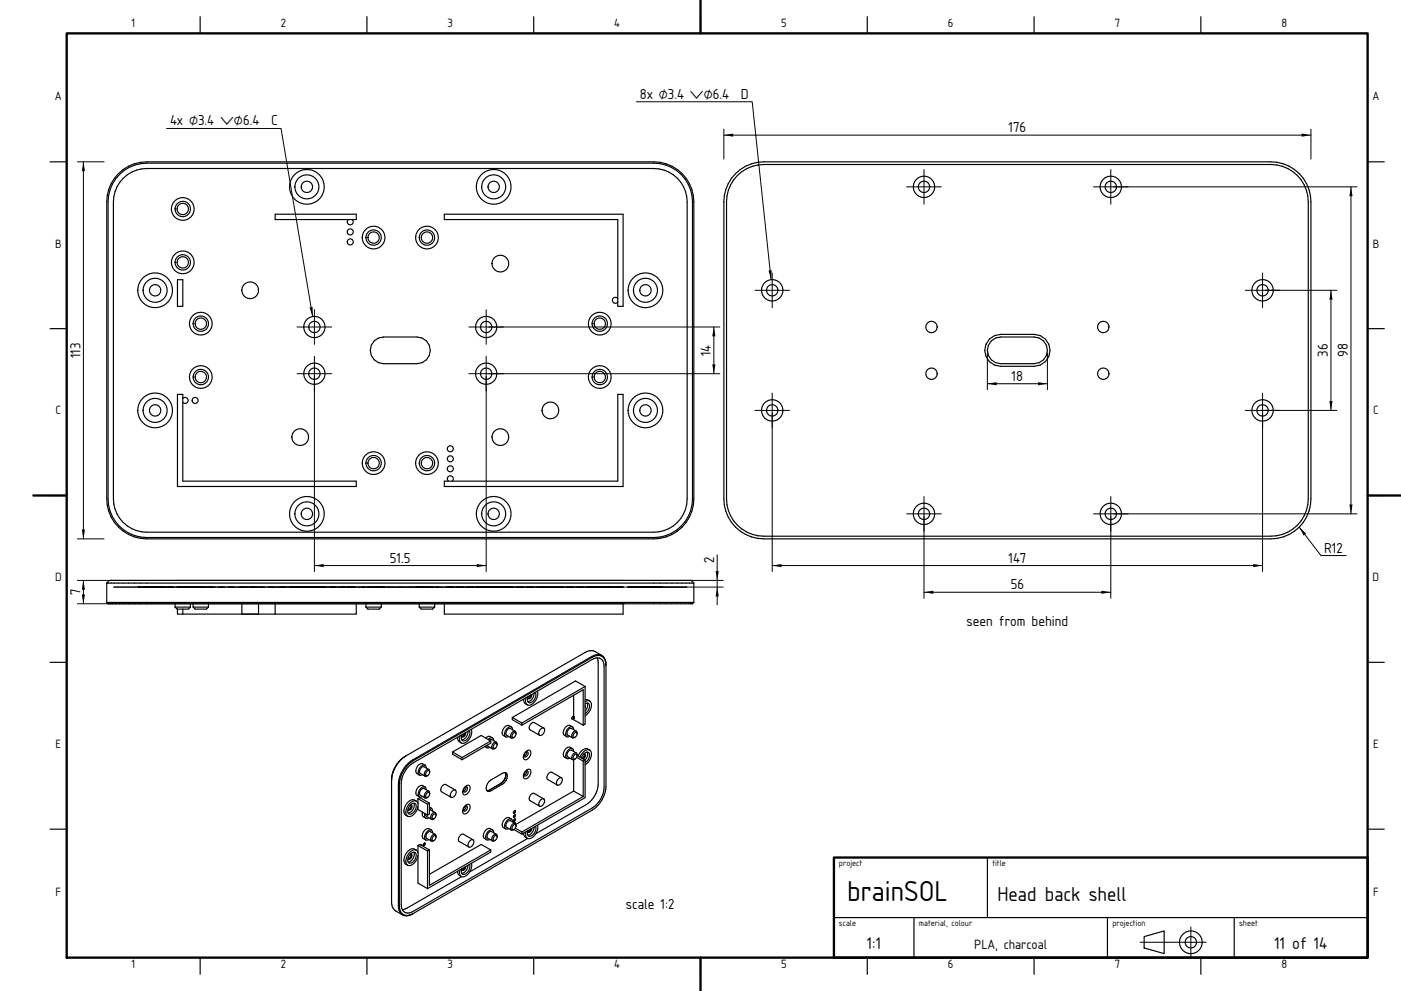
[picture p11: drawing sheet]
<svg xmlns="http://www.w3.org/2000/svg" width="420mm" height="297mm" viewBox="0 0 420 297" stroke-linecap="round" stroke-linejoin="round" font-family="sans-serif">
<g fill="#000">
<path d="M25 48.5l.5 2.8h-1zM217 40.5l2.8-.5v1zM390.2 40l2.8 .5-2.8 .5zM405 56l.5 2.8h-1zM92.8 92.2l.9-.2v2.8zM214 98l.5 2.8h-1zM230.4 81.1l.9-.1-.1 2.8zM399 87l.5 2.8h-1zM213.5 109.2h1l-.5 2.8zM296 115l2.8-.5v1zM311.2 114.5l2.8 .5-2.8 .5zM398.5 120.2h1l-.5 2.8z"/>
<path d="M389.5 158l2.1 1.9-.8 .6zM404.5 151.2h1l-.5 2.8zM24.5 158.7h1l-.5 2.8zM25 173.9l.5 2.8h-1zM94.2 169.5l2.8-.5v1zM142.9 169l2.8 .5-2.8 .5zM215 176l.5 2.8h-1zM214.5 171.2h1l-.5 2.7zM231.5 169.5l2.8-.5v1zM277 177.5l2.8-.5v1zM330.2 177l2.8 .5-2.8 .5zM375.7 169l2.8 .5-2.8 .5z"/>
<path d="M24.5 178.2h1l-.5 2.8z"/>
</g>
<g fill="none" stroke="#000" stroke-width=".35">
<path d="M60 5v5M110 5v5M160 5v5M210 5v5M260 5v5M310 5v5M360 5v5M15 48.5h5M35.5 52a12 12 0 0 1 8.5-3.5h152a12 12 0 0 1 12 12v89a12 12 0 0 1-12 12h-152a12 12 0 0 1-12-12v-89a12 12 0 0 1 3.5-8.5zM35.8 52.3a11.6 11.6 0 0 1 8.2-3.4h152a11.6 11.6 0 0 1 11.6 11.6v89a11.6 11.6 0 0 1-11.6 11.6h-152a11.6 11.6 0 0 1-11.6-11.6v-89a11.6 11.6 0 0 1 3.4-8.2zM36.9 53.4a10 10 0 0 1 7.1-2.9h152a10 10 0 0 1 10 10v89a10 10 0 0 1-10 10h-152a10 10 0 0 1-10-10v-89a10 10 0 0 1 2.9-7.1zM220.5 52a12 12 0 0 1 8.5-3.5h152a12 12 0 0 1 12 12v89a12 12 0 0 1-12 12h-152a12 12 0 0 1-12-12v-89a12 12 0 0 1 3.5-8.5z"/>
<path d="M221.1 52.6a11.2 11.2 0 0 1 7.9-3.3h152a11.2 11.2 0 0 1 11.2 11.2v89a11.2 11.2 0 0 1-11.2 11.2h-152a11.2 11.2 0 0 1-11.2-11.2v-89a11.2 11.2 0 0 1 3.3-7.9zM410 48.5h5M82.5 64.2h24.3v1.6h-24.3zM104.4 65.8a.9 .9 0 0 0-.1 1.3 .9 .9 0 0 0 1.4 0 .9 .9 0 0 0-.1-1.3M133.2 64.2h53.6v27.6h-1.6v-26h-52zM15 98.5h5M53.2 83.8h1.6v8h-1.6zM185.2 89.4a.9 .9 0 0 0-1.3-.1 .9 .9 0 0 0 0 1.4 .9 .9 0 0 0 1.3-.1M410 98.5h5M53.2 118.2h1.6v26h52v1.6h-53.6zM54.8 119.4a.9 .9 0 0 1 1.3-.1 .9 .9 0 0 1 0 1.4 .9 .9 0 0 1-1.3-.1M112.2 102.2l1.3-.9 1.5-.3h10a4 4 0 0 1 4 4 4 4 0 0 1-4 4h-10a4 4 0 0 1-3.7-2.5 4 4 0 0 1 .9-4.3z"/>
<path d="M296.6 101.6l1.6-1 1.8-.4h10a4.8 4.8 0 0 1 4.8 4.8 4.8 4.8 0 0 1-4.8 4.8h-10a4.8 4.8 0 0 1-4.4-3 4.8 4.8 0 0 1 1-5.2zM297.2 102.2l1.3-.9 1.5-.3h10a4 4 0 0 1 4 4 4 4 0 0 1-4 4h-10a4 4 0 0 1-3.7-2.5 4 4 0 0 1 .9-4.3zM15 148.5h5M133.2 144.2h52v-26h1.6v27.6h-53.6zM134.4 144.2a.9 .9 0 0 1-.1-1.3 .9 .9 0 0 1 1.4 0 .9 .9 0 0 1-.1 1.3M410 148.5h5M32 174.8v5.8M32 174.8l.8-.9h174.4l.8 .9M32 174.8h176M208 174.8v5.8M15 198.5h5M32 180.6h176"/>
<path d="M32 180.6l.4 .4h175.2l.4-.4M52.5 182h4.6M52.5 182l.6 .6h3.4l.6-.6M52.5 181v1M54.8 182.6v1.5M57.1 181v1M57.9 182h4.6M57.9 182l.6 .6h3.4l.6-.6M57.9 181v1M62.5 181v1M72.5 181v3.1h5v-3.1M82.5 181v3.1"/>
<path d="M106.8 181v3.1h-53.6v-1.5M109.7 182h4.6M109.7 182l.6 .6h3.4l.6-.6M109.7 181v1M114.3 181v1M125.7 182h4.6M125.7 182l.6 .6h3.4l.6-.6M125.7 181v1M130.3 181v1M133.2 181v3.1h53.6v-3.1M179 197.2l.3 1.5v36.3a7.8 7.8 0 0 1-3.5 6.1l-15.2 8.8M180.4 196.4a2.9 2.9 0 0 0-3 .3l-53.7 31.1a9.4 9.4 0 0 0-4.3 7.3v36.3a3.1 3.1 0 0 0 1.3 2.8"/>
<path d="M180.4 196.4a4.3 4.3 0 0 0-3.7-1.4l-1.3 .6-53.8 31M180.4 196.4a2.63 2.63 0 0 1 1.2 2.2M181.5 198a2.41 2.41 0 0 0-3.9-1l-53.8 31a9.1 9.1 0 0 0-4.1 7.1v36.3a2.41 2.41 0 0 0 2.9 2.9M181.6 198.5l.1 .8M181.7 199.2v36.5a9.1 9.1 0 0 1-4.1 7.1l-53.8 31M410 198.5h5M139.3 219.7l-.7 1.1M139.4 219.6l-.2 .8-.7 .4M139.6 219.6a.88 .88 0 0 1-.2 .9 .88 .88 0 0 1-.9 .2l-.1-.2M140.3 219.2a2.5 2.5 0 0 1-1.8 2.5M140.6 219a2.15 2.15 0 0 1-1.9 3l-.4-.7 .3-1.1M141.3 218.6a3.4 3.4 0 0 1-2.8 4.2l-.2-.1"/>
<path d="M153.3 217.9l-.7-.4a1.95 1.95 0 0 0-1.7 2.9l.7 .4M153.3 217.9a1.95 1.95 0 0 0-1.7 2.9M153.3 217.9l.4 .8M153.6 215v.7l2.9 1.6M153.6 215l2.9 1.7M154.4 219.2l-1.4-.8a1.33 1.33 0 0 0-1.1 1.9l1.4 .9M154.4 219.2a1.33 1.33 0 0 0-1.1 2M154.4 219.2l.3 .7M154.7 219.9a.52 .52 0 0 0-.6-.4 .52 .52 0 0 0-.4 .5l-.2 .3a.43 .43 0 0 0 0 .6 .43 .43 0 0 0 .6 .1M154.7 219.9l-.6 1.1M156.5 216.7v.6M156.5 217.3l18.3-10.6v10.6"/>
<path d="M157 209.5l.2 1.1 .9 .6M157.7 209.1l-.1 1.3 .5 .8M159.1 208.3l-.7 1M159.2 208.2l-.2 .7-.7 .4M159.4 208.1a.88 .88 0 0 1-.2 .9 .88 .88 0 0 1-.9 .3l-.1-.2M160.1 207.7a2.5 2.5 0 0 1-1.9 2.6M160.4 207.5a2.15 2.15 0 0 1-1.9 3l-.4-.6 .3-1.2M161.1 207.2a3.4 3.4 0 0 1-2.8 4.1l-.2-.1M163 218.2l-2.8-1.6a1.44 1.44 0 0 0-1.3 2.1l2.9 1.7M163 218.2a1.44 1.44 0 0 0-1.2 2.2M163 218.2a1.44 1.44 0 0 1-1.2 2.2M171.6 217.8l-.7-.4a1.95 1.95 0 0 0-1.7 3l.7 .4"/>
<path d="M171.6 217.8a1.95 1.95 0 0 0-1.7 3M171.6 217.8l.4 .9M171.9 214.7l-.1 .4-.4 .3M172 214.7a.39 .39 0 0 0-.6 .2 .39 .39 0 0 0 .3 .5l.3-.2M172 208.4v6.3M172 215.2v.5l2.8 1.6M172 214.7l.2 .6-.2-.1M172.8 219.1l-1.5-.8a1.33 1.33 0 0 0-1.1 2l1.4 .8M172.8 219.1a1.33 1.33 0 0 0-1.2 2M172.8 219.1l.2 .8M173 219.9a.52 .52 0 0 0-.6-.4 .52 .52 0 0 0-.4 .5l-.2 .3a.43 .43 0 0 0 0 .6 .43 .43 0 0 0 .6 0M173 219.9l-.6 1"/>
<path d="M175.4 211.3v.8M175.4 209.7h.6l.8 .4M175.4 210.9a.86 .86 0 0 1 1.1 0 .86 .86 0 0 1 .2 1.1l-.6 1.2-.7 .7M175.4 205.7l-2.9-1.6-18.9 10.9M175.4 205.7l-18.9 11M175.4 205.7v11.3l-.6 .3M176 210.7a2.32 2.32 0 0 1-.6 2.4M176.8 210.1a2.06 2.06 0 0 1 .1 2.8l-.7 1-.8 .6M176.8 210.1l-.7-.1-.7 .3M117.4 233.6v36.7a3.1 3.1 0 0 0 1.2 2.7l2.1 1.2M121 227a9.7 9.7 0 0 0-3.6 6.1M121.6 226.6a8.7 8.7 0 0 0-4.2 7.3"/>
<path d="M121.6 226.6l-.3 .1M122.7 229.5l1.1-.8 53.8-31.1a2.15 2.15 0 0 1 2.5-.2 2.15 2.15 0 0 1 1 2.3v36.3a7.8 7.8 0 0 1-3.5 6.1l-53.8 31.1a2.15 2.15 0 0 1-2.5 .2 2.15 2.15 0 0 1-1-2.3v-36.3a7.9 7.9 0 0 1 2.4-5.3zM125.3 239.4l.6-.4 2.8 1.7M125.3 239.4v1.5M125.3 239.4l2.9 1.6M126.6 232.2l-.9 .1M126.6 238.7l-.9 .1M127.4 229.3l-.7-.4a1.95 1.95 0 0 0-1.7 3l.7 .4M127.4 235.9l-.7-.4a1.95 1.95 0 0 0-1.7 2.9l.7 .4M127.4 229.3a1.95 1.95 0 0 0-1.7 3M127.4 229.3l.4 .9M127.4 235.9a1.95 1.95 0 0 0-1.7 2.9"/>
<path d="M127.4 235.9l.4 .8M128.2 232.4l-.8 .2M128.2 239l-.8 .1M128.6 230.6l-1.5-.8a1.33 1.33 0 0 0-1.1 2l1.4 .8M128.6 237.2l-1.5-.9a1.33 1.33 0 0 0-1.1 2l1.4 .8M128.6 230.6a1.33 1.33 0 0 0-1.2 2M128.6 230.6l.2 .8M128.6 237.2a1.33 1.33 0 0 0-1.2 1.9M128.6 237.2l.2 .7M128.8 231.4a.52 .52 0 0 0-.6-.5 .52 .52 0 0 0-.4 .6l-.2 .3a.43 .43 0 0 0 0 .6 .43 .43 0 0 0 .6 0M128.8 231.4l-.6 1M128.8 237.9a.52 .52 0 0 0-.6-.4 .52 .52 0 0 0-.4 .5l-.2 .3a.43 .43 0 0 0 0 .6 .43 .43 0 0 0 .6 .1"/>
<path d="M128.8 237.9l-.6 1.1M135.7 225.4v.6l2.8 1.7M135.7 225.4l2.8 1.6M136.5 236.8l-2.9-1.7a1.44 1.44 0 0 0-1.2 2.2l2.9 1.7M136.5 236.8a1.44 1.44 0 0 0-1.2 2.2M136.5 236.8a1.44 1.44 0 0 1-1.2 2.2M137.2 220.9l.2 1.1 .9 .7M137.9 220.5l-.1 1.4 .5 .8M138.5 227v.7M139.3 236.1l.4-.3a.78 .78 0 0 1 .3 1.1 .78 .78 0 0 1-1 .3v-.6zM139.4 235.8a.86 .86 0 0 1 1.2-.4 .86 .86 0 0 1 .3 1.3 1.47 1.47 0 0 1-2 1.4l-.2-.9zM139.7 235.9l-.2 .7-.5 .5"/>
<path d="M145.3 223.7l.7 .4M145.6 223.6l.4 .5M146 223.4l1.6 1M146.6 234.2l4.1-2.5 1-.1a2.39 2.39 0 0 1-1 3.4l-3.5 2-1 .1a2 2 0 0 1 .4-2.9zM146.6 221.8l.7-.2 1.5 .8M146.9 224l-.9 .1M147.1 222.1l-2.8-1.7-8.6 5M147.1 222.1l-8.6 4.9M147.1 222.1v.6l-8.6 5M147.7 221.1l-.8-.4a1.16 1.16 0 0 0-1.3 .5M147.7 221.1l.3 .9M147.7 221.1a1.16 1.16 0 0 0-1.4 .5"/>
<path d="M148.4 224.3l-.8 .1M148.8 222.4a1.33 1.33 0 0 0-1.2 2M148.8 222.4l.2 .8M149 223.2a.52 .52 0 0 0-.5-.4 .52 .52 0 0 0-.5 .5l-.1 .3a.43 .43 0 0 0 0 .6 .43 .43 0 0 0 .5 .1M149 223.2l-.6 1.1M151.4 231.6a2.52 2.52 0 0 1-1.1 3.1l-3.6 2.1-.7 .1M151.6 232.1a3.7 3.7 0 0 1-1.6 2.8M152.5 220.7l-.9 .1M154.1 221l-.8 .2M157.5 225.6l.4-.3a.78 .78 0 0 1 .3 1 .78 .78 0 0 1-1 .4v-.6zM157.5 231.3l.4-.3a.78 .78 0 0 1 .3 1.1 .78 .78 0 0 1-1 .3v-.6zM157.6 225.3a.86 .86 0 0 1 1.2-.4 .86 .86 0 0 1 .3 1.3 1.47 1.47 0 0 1-1.9 1.4l-.3-1z"/>
<path d="M157.6 231a.86 .86 0 0 1 1.2-.4 .86 .86 0 0 1 .3 1.3 1.47 1.47 0 0 1-1.9 1.4l-.3-.9zM157.9 225.3l-.2 .8-.5 .5M157.9 231.1l-.2 .7-.5 .5M163 239.4l-2.8-1.6a1.44 1.44 0 0 0-1.3 2.2l2.9 1.6M163 239.4a1.44 1.44 0 0 0-1.2 2.2M163 239.4a1.44 1.44 0 0 1-1.2 2.2M168.3 233.1l-2.8-1.6a1.44 1.44 0 0 0-1.3 2.1l2.9 1.7M168.3 233.1a1.44 1.44 0 0 0-1.2 2.2M168.3 233.1a1.44 1.44 0 0 1-1.2 2.2M170.8 220.7l-.9 .1M170.8 227.2l-.9 .1M171.6 224.4l-.7-.4a1.95 1.95 0 0 0-1.7 2.9l.7 .4"/>
<path d="M171.6 224.4a1.95 1.95 0 0 0-1.7 2.9M171.6 224.4l.4 .8M172 227.7v9.4M172 237.1l-17.3 10M172 237.1l2.8 1.6M172.4 220.9l-.8 .2M172.4 227.5l-.8 .2M172.8 225.7l-1.5-.9a1.33 1.33 0 0 0-1.1 2l1.4 .9M172.8 225.7a1.33 1.33 0 0 0-1.2 2M172.8 225.7l.2 .7M172.9 227l1.9 1.1M173 226.4a.52 .52 0 0 0-.6-.4 .52 .52 0 0 0-.4 .5l-.2 .3a.43 .43 0 0 0 0 .6 .43 .43 0 0 0 .6 .1"/>
<path d="M173 226.4l-.6 1.1M173 226.4l2.4 1.4M174.3 227.1a1.71 1.71 0 0 1 2.2-1.5 2.3 2.3 0 0 1-1.1 3M174.3 227.1v.1M174.8 228.1v10.6M174.8 238.7l-18.3 10.6M175 226a.6 .6 0 0 1 .6 .5 .6 .6 0 0 1-.4 .7l-.4 .3M175.2 226v.7l-.5 .7M175.3 226l-.7 1.3M175.4 227.8v11.3l-18.9 10.9M175.4 227.8l-.6 .3M176 225.4a2.32 2.32 0 0 1-.6 2.4"/>
<path d="M176.8 224.8a2.24 2.24 0 0 0-3.4 1.5l-.1 .3M176.8 224.8a2.06 2.06 0 0 1 .1 2.8l-.7 1-.8 .6M176.8 224.8a2.63 2.63 0 0 0-2.9 2.1M15 248.5h5M123 241.3h.1a.71 .71 0 0 1 .5 .7 .71 .71 0 0 1-.5 .6 .39 .39 0 0 1-.5 .2 .39 .39 0 0 1-.3-.4M123 256h.1a.71 .71 0 0 1 .5 .7 .71 .71 0 0 1-.5 .6 .39 .39 0 0 1-.5 .2 .39 .39 0 0 1-.3-.4M123 241.3a1 1 0 0 1 1.5-.4 1 1 0 0 1 .1 1.5 1.52 1.52 0 0 1-2.2 1.3l-.1-1.1zM123 256a1 1 0 0 1 1.5-.4 1 1 0 0 1 .1 1.5 1.52 1.52 0 0 1-2.2 1.3l-.1-1.1zM123.3 241.3a1.08 1.08 0 0 1-.9 1.4M123.3 256a1.08 1.08 0 0 1-.9 1.4M123.3 241.4l-.8 1.3M123.3 256l-.8 1.4"/>
<path d="M124.1 240.7a2.41 2.41 0 0 1-1.7 3M124.1 255.4a2.41 2.41 0 0 1-1.7 3M124.8 240.1l-.8-.4a3.2 3.2 0 0 0-2.5 4.5l.7 .4M124.8 254.8l-.8-.4a3.2 3.2 0 0 0-2.5 4.5l.7 .4M124.8 240.1l-.2-.1a3.2 3.2 0 0 0-2.5 4.5l.1 .1M124.8 240.1a2.96 2.96 0 0 1-.9 4.1l-.9 .5-.8-.1M124.8 254.8l-.2-.1a3.2 3.2 0 0 0-2.5 4.5l.1 .1M124.8 254.8a2.96 2.96 0 0 1-.9 4.1l-.9 .5-.8-.1M125.3 241.7v.9l2.9 1.7M125.3 253.4v2.2M125.3 256.4v8.3l2.9 1.6M125.3 253.4l.6-.3 2.8 1.6"/>
<path d="M125.3 253.4l2.9 1.7M126.2 253.3l.2 .1M126.3 253.3h.1M126.7 243.4v1.2l.9 .6M127.1 252.8a.34 .34 0 0 1 .5 .2 .34 .34 0 0 1-.4 .4l-.3-.1zM127.3 252.6v.5l-.4 .3M127.4 243.8l-.1 .9 .3 .5M127.7 244l.2 .7 1.4 .8M128.2 241v3.3M128.2 255.1v11.2M128.5 245.1l-.9 .1M128.5 251.6l-.9 .1"/>
<path d="M128.7 242.2l.6 .1M128.7 242.7l1.8 .8M128.7 240.7l-.5 .3M128.7 240.7v3.3l-.5 .3M128.7 254.7v10.6l18.4-10.6M128.7 254.7l-.5 .4M128.7 241.9l.6 .4M129.3 248.8l-.7-.4a1.95 1.95 0 0 0-1.7 2.9l.7 .4M129.3 242.3l.4 .8M129.3 248.8a1.95 1.95 0 0 0-1.7 2.9M129.3 248.8l.4 .8M130.1 245.4l-.8 .1"/>
<path d="M130.1 251.9l-.8 .2M130.5 250.1l-1.4-.8a1.33 1.33 0 0 0-1.2 2l1.4 .8M130.5 243.5a1.33 1.33 0 0 0-1.2 2M130.5 243.5l.2 .8M130.5 250.1a1.33 1.33 0 0 0-1.2 2M130.5 250.1l.2 .8M130.7 244.3a.52 .52 0 0 0-.5-.4 .52 .52 0 0 0-.5 .5l-.1 .3a.43 .43 0 0 0 0 .6 .43 .43 0 0 0 .5 .1M130.7 244.3l-.6 1.1M130.7 250.9a.52 .52 0 0 0-.5-.5 .52 .52 0 0 0-.5 .6l-.1 .3a.43 .43 0 0 0 0 .5 .43 .43 0 0 0 .5 .1M130.7 250.9l-.6 1M139.2 259.9l-.6 .9M139.3 241.8l.4-.2a.78 .78 0 0 1 .3 1 .78 .78 0 0 1-1 .3v-.6z"/>
<path d="M139.4 241.5a.86 .86 0 0 1 1.2-.4 .86 .86 0 0 1 .3 1.3 1.47 1.47 0 0 1-2 1.4l-.2-.9zM139.4 259.8l-.4 .7-.5 .3M139.6 259.7a.79 .79 0 0 1-.3 .9 .79 .79 0 0 1-.9 0v-.1M139.7 241.6l-.2 .7-.5 .5M140.3 259.3a2.49 2.49 0 0 1-1.8 2.4M140.7 259.1a2.15 2.15 0 0 1-2 2.9l-.4-.7 .2-.9M141.3 258.7a3.4 3.4 0 0 1-2.8 4.1l-.2-.1M141.8 251.7l-2.9-1.7a1.44 1.44 0 0 0-1.2 2.2l2.9 1.7M141.8 251.7a1.44 1.44 0 0 0-1.2 2.2M141.8 251.7a1.44 1.44 0 0 1-1.2 2.2M146.9 251.6l-.9 .1M147.1 254.7l-2.8-1.6-15.6 8.9"/>
<path d="M147.1 254.7v.7l-18.9 10.9M147.7 248.7l-.8-.4a1.95 1.95 0 0 0-1.7 3l.8 .4M147.7 248.7a1.95 1.95 0 0 0-1.7 3M147.7 248.7l.3 .9M148.4 251.9l-.8 .1M148.8 250l-1.4-.8a1.33 1.33 0 0 0-1.2 2l1.4 .8M148.8 250a1.33 1.33 0 0 0-1.2 2M148.8 250l.2 .8M149 250.8a.52 .52 0 0 0-.5-.4 .52 .52 0 0 0-.5 .5l-.1 .3a.43 .43 0 0 0 0 .6 .43 .43 0 0 0 .5 .1M149 250.8l-.6 1.1M152.5 248.3l-.9 .1M153.3 245.5l-.7-.4a1.95 1.95 0 0 0-1.7 2.9l.7 .4"/>
<path d="M153.3 245.5a1.95 1.95 0 0 0-1.7 2.9M153.3 245.5l.4 .8M154 248.6l2.5 1.4M154.1 248.6l-.8 .2M154.1 243.1a.34 .34 0 0 1 .5 .2 .34 .34 0 0 1-.4 .4l-.3-.1zM154.1 244.3a.34 .34 0 0 1 .5 .2 .34 .34 0 0 1-.4 .5l-.3-.2zM154.1 245.5a.34 .34 0 0 1 .5 .3 .34 .34 0 0 1-.4 .4l-.3-.1zM154.2 246.7l.3 .2M154.4 246.6v.1M154.4 242.9l-.1 .5-.4 .3M154.4 244.2l-.1 .4-.4 .3M154.4 245.4l-.1 .5-.4 .2"/>
<path d="M154.4 246.8l-1.4-.8a1.33 1.33 0 0 0-1.1 1.9l1.4 .9M154.4 246.8a1.33 1.33 0 0 0-1.1 2M154.4 246.8l.3 .7M154.5 248.2l2 1.1M154.7 247.5a.52 .52 0 0 0-.6-.4 .52 .52 0 0 0-.4 .5l-.2 .3a.43 .43 0 0 0 0 .6 .43 .43 0 0 0 .6 .1M154.7 247.5l-.6 1.1M156.5 249.3v.7M157 249.7l.2 .9 .9 .6M157 249.7h.1M157.6 249.3v1.1l.5 .8M158.2 251.3l-17.4 10M159 248.5l-.6 .8"/>
<path d="M159.2 248.4l-.4 .7-.5 .2M159.4 248.3a.79 .79 0 0 1-.3 .8 .79 .79 0 0 1-.9 .1v-.1M160.1 247.9a2.49 2.49 0 0 1-1.9 2.4M160.5 247.7a2.15 2.15 0 0 1-2 2.9l-.4-.7 .2-1M161.1 247.3a3.4 3.4 0 0 1-2.8 4l-.2-.1M296 257v18M410 248.5h5M123.2 274.1a2.63 2.63 0 0 1-2.5 .1M123.8 273.8l-.8 .4M123.8 273.8l-.1 .1M137.2 261.1l.2 .9 .9 .7M137.9 260.7l-.1 1.2 .5 .8"/>
<path d="M138.4 262.7l-16.3 9.4-1.5 .5M250 275h160M274 275v12M332 275v12M370 275v12M60 287v5M110 287v5M160 287v5M210 287v5M260 287v5M310 287v5M343 280.7l6-1.7v6.8l-6-1.7z"/>
<path d="M360 287v5"/>
<circle cx="92" cy="56" r="3.6"/>
<circle cx="92" cy="56" r="5.2"/>
<circle cx="92" cy="56" r="1.7"/>
<circle cx="148" cy="56" r="1.7"/>
<circle cx="148" cy="56" r="3.6"/>
<circle cx="148" cy="56" r="5.2"/>
<circle cx="277" cy="56" r="3.2"/>
<circle cx="277" cy="56" r="1.7"/>
<circle cx="333" cy="56" r="3.2"/>
<circle cx="333" cy="56" r="1.7"/>
<circle cx="54.8" cy="62.6" r="1.7"/>
<circle cx="54.8" cy="62.6" r="2.3"/>
<circle cx="54.8" cy="78.6" r="2.3"/>
<circle cx="54.8" cy="78.6" r="3.4"/>
<circle cx="54.8" cy="62.6" r="3.4"/>
<circle cx="54.8" cy="78.6" r="1.7"/>
<circle cx="105" cy="69.5" r=".9"/>
<circle cx="105" cy="72.5" r=".9"/>
<circle cx="112" cy="71.2" r="1.7"/>
<circle cx="112" cy="71.2" r="2.3"/>
<circle cx="112" cy="71.2" r="3.4"/>
<circle cx="128" cy="71.2" r="1.7"/>
<circle cx="128" cy="71.2" r="3.4"/>
<circle cx="128" cy="71.2" r="2.3"/>
<circle cx="150" cy="79" r="2.5"/>
<circle cx="46.5" cy="87" r="5.2"/>
<circle cx="46.5" cy="87" r="1.7"/>
<circle cx="46.5" cy="87" r="3.6"/>
<circle cx="60.2" cy="97" r="1.7"/>
<circle cx="60.2" cy="97" r="2.3"/>
<circle cx="60.2" cy="97" r="3.4"/>
<circle cx="75" cy="87" r="2.5"/>
<circle cx="94.2" cy="98" r="3.2"/>
<circle cx="94.2" cy="98" r="1.7"/>
<circle cx="145.7" cy="98" r="3.2"/>
<circle cx="145.7" cy="98" r="1.7"/>
<circle cx="179.8" cy="97" r="2.3"/>
<circle cx="179.8" cy="97" r="1.7"/>
<circle cx="179.8" cy="97" r="3.4"/>
<circle cx="193.5" cy="87" r="3.6"/>
<circle cx="193.5" cy="87" r="5.2"/>
<circle cx="193.5" cy="87" r="1.7"/>
<circle cx="231.5" cy="87" r="3.2"/>
<circle cx="231.5" cy="87" r="1.7"/>
<circle cx="279.2" cy="98" r="1.7"/>
<circle cx="330.7" cy="98" r="1.7"/>
<circle cx="378.5" cy="87" r="3.2"/>
<circle cx="378.5" cy="87" r="1.7"/>
<circle cx="60.2" cy="113" r="2.3"/>
<circle cx="60.2" cy="113" r="3.4"/>
<circle cx="60.2" cy="113" r="1.7"/>
<circle cx="94.2" cy="112" r="3.2"/>
<circle cx="94.3" cy="112" r="1.7"/>
<circle cx="145.7" cy="112" r="3.2"/>
<circle cx="145.8" cy="112" r="1.7"/>
<circle cx="179.8" cy="113" r="2.3"/>
<circle cx="179.8" cy="113" r="3.4"/>
<circle cx="179.8" cy="113" r="1.7"/>
<circle cx="279.2" cy="112" r="1.7"/>
<circle cx="330.7" cy="112" r="1.7"/>
<circle cx="46.5" cy="123" r="1.7"/>
<circle cx="46.5" cy="123" r="3.6"/>
<circle cx="46.5" cy="123" r="5.2"/>
<circle cx="58.5" cy="120" r=".9"/>
<circle cx="90" cy="131" r="2.5"/>
<circle cx="112" cy="138.8" r="2.3"/>
<circle cx="112" cy="138.8" r="1.7"/>
<circle cx="112" cy="138.8" r="3.4"/>
<circle cx="128" cy="138.8" r="3.4"/>
<circle cx="128" cy="138.8" r="1.7"/>
<circle cx="128" cy="138.8" r="2.3"/>
<circle cx="135" cy="137.5" r=".9"/>
<circle cx="135" cy="134.5" r=".9"/>
<circle cx="150" cy="131" r="2.5"/>
<circle cx="165" cy="123" r="2.5"/>
<circle cx="193.5" cy="123" r="3.6"/>
<circle cx="193.5" cy="123" r="5.2"/>
<circle cx="193.5" cy="123" r="1.7"/>
<circle cx="231.5" cy="123" r="3.2"/>
<circle cx="231.5" cy="123" r="1.7"/>
<circle cx="378.5" cy="123" r="3.2"/>
<circle cx="378.5" cy="123" r="1.7"/>
<circle cx="92" cy="154" r="3.6"/>
<circle cx="92" cy="154" r="5.2"/>
<circle cx="92" cy="154" r="1.7"/>
<circle cx="135" cy="140.5" r=".9"/>
<circle cx="148" cy="154" r="1.7"/>
<circle cx="148" cy="154" r="3.6"/>
<circle cx="148" cy="154" r="5.2"/>
<circle cx="277" cy="154" r="3.2"/>
<circle cx="277" cy="154" r="1.7"/>
<circle cx="333" cy="154" r="3.2"/>
<circle cx="333" cy="154" r="1.7"/>
<circle cx="357" cy="282.4" r="3.4"/>
<circle cx="357" cy="282.4" r="1.7"/>
</g>
<g fill="none" stroke="#000" stroke-width=".3" stroke-dasharray="2 1" stroke-linecap="butt">
<path d="M34 176h.1M34.1 176h.4M34.1 176h-.1M34.5 176h.6M34.5 176h-.4M35.1 176h.8M35.1 176h-.6M35.9 176h1M35.9 176h-.8M36.9 176h1.2M36.9 176h-1M38.1 176h1.4"/>
<path d="M38.1 176h-1.2M39.5 176h1.4M39.5 176h-1.4M40.9 176h1.5M40.9 176h-1.4M41.3 176h10.4M42.4 176h1.6M42.4 176h-1.5M42.9 176h7.2M44 176h152M44 176h-1.6M44.8 176h3.4"/>
<path d="M48.2 176h-3.4M50.1 176h-7.2M51.4 176h6.8M51.7 176h-10.4M54.8 176h-1.6M54.8 176h1.6M56.4 176h-1.6M56.8 176h6.8M57.6 176h1.8M58.2 176h-6.8M59.4 176h-1.8M63.6 176h-6.8"/>
<path d="M72.5 176h5M77.5 176h-5M86.8 176h10.4M87.5 176h5M88.4 176h7.2M90.3 176h3.4M91.1 176h6.3M92.5 176h-5M93.7 176h-3.4M95.6 176h-7.2M97.2 176h-10.4M97.4 176h-6.3"/>
<path d="M104.1 176h1.8M104.4 176h-21.9M104.4 176h-.3M105.9 176h-1.8M105.9 176h-.3M106.8 176h-24.3M106.8 176h-1.2M106.8 176h-52M106.8 176h-53.6M108.6 176h6.8M111 176h.3M111.3 176h-.3"/>
<path d="M111.3 176h.9M112.2 176h-.9M112.2 176h1.3M113.5 176h-1.3M113.5 176h1.5M115 176h-1.5M115 176h10M115.4 176h-6.8M124.6 176h6.8M125 176h-10M125 176h1.5M126.5 176h-1.5"/>
<path d="M126.5 176h1.3M127.8 176h.9M127.8 176h-1.3M128.7 176h.3M128.7 176h-.9M129 176h-.3M131.4 176h-6.8M134.1 176h.3M134.1 176h1.8M134.4 176h-1.2M135.6 176h.3M135.9 176h-1.8"/>
<path d="M142.6 176h6.3M142.8 176h10.4M144.4 176h7.2M146.3 176h3.4M147.5 176h5M148.9 176h-6.3M149.7 176h-3.4M151.6 176h-7.2M152.5 176h-5M153.2 176h-10.4M162.5 176h5M167.5 176h-5"/>
<path d="M176.4 176h6.8M183.2 176h-6.8M183.6 176h1.6M185.2 176h-52M185.2 176h-1.6M185.2 176h-49.6M186.8 176h-53.6M186.8 176h-1.6M188.3 176h10.4M189.9 176h7.2M191.8 176h3.4M195.2 176h-3.4"/>
<path d="M196 176h1.6M196 176h-152M197.1 176h-7.2M197.6 176h1.5M197.6 176h-1.6M198.7 176h-10.4M199.1 176h1.4M199.1 176h-1.5M200.5 176h1.4M200.5 176h-1.4M201.9 176h1.2M201.9 176h-1.4"/>
<path d="M203.1 176h1M203.1 176h-1.2M204.1 176h.8M204.1 176h-1M204.9 176h.6M204.9 176h-.8M205.5 176h.4M205.5 176h-.6M205.9 176h.1M205.9 176h-.4M206 176h-.1"/>
</g>
<g fill="none" stroke="#000" stroke-width=".3">
<path d="M49.9 38.5h34.3l9.5 56.3M190.8 30.5h34.7l5.7 53.3M217 38.7v9M393 38.7v9M23.2 48.5h8M25 48.5v113M217 40.5h176M271.8 56h10.4M277 50.8v10.4M327.8 56h79M333 50.8v10.4M405 56v98"/>
<path d="M89.1 98h10.4M94.2 92.8v10.4M140.6 98h75.2M145.7 92.8v10.4M214 98v14M226.3 87h10.4M231.5 81.8v10.4M373.3 87h27.5M378.5 81.8v10.4M399 87v36M89.1 112h10.4M94.2 106.8v64.5"/>
<path d="M140.6 112h75.2M145.7 106.8v64.5M231.5 117.8v53.5M296 105.8v11M296 115h18M314 105.8v11M378.5 117.8v53.5M226.3 123h10.4M373.3 123h27.5M271.8 154h10.4M277 148.8v30.5M327.8 154h79"/>
<path d="M333 148.8v30.5M389.5 158l6.5 8.5h7.6M23.2 161.5h8M23.2 173.9h193.6M25 173.9v7.1M52.8 176h164M94.2 169.5h51.5M215 166.3v15M231.5 169.5h147M277 177.5h56M23.2 181h164M357 277.8v9.2"/>
<path d="M341.8 282.4h19.8"/>
</g>
<path d="M20 10h390v277h-390zM210 0v10M10 148.5h10M410 148.5h10M250 257h160v30h-160zM210 287v10" fill="none" stroke="#000" stroke-width=".7"/>
<text font-size="8.1" x="254" y="270">brainSOL</text>
<text font-size="5.7" x="299" y="270">Head back shell</text>
<g font-size="4.7">
<text x="259.9" y="284.4">1:1</text>
<text x="382.1" y="284.4">11 of 14</text>
</g>
<g font-size="4.1">
<text x="191.8" y="29.6">8x ⌀3.4 ⌵⌀6.4</text>
<text x="222.1" y="29.6">D</text>
<text x="51" y="37.6">4x ⌀3.4 ⌵⌀6.4</text>
<text x="81.3" y="37.6">C</text>
<text x="302.3" y="39.6">176</text>
<text x="24.1" y="107.4" transform="rotate(-90 24.1 107.4)">113</text>
<text x="213.1" y="106.7" transform="rotate(-90 213.1 106.7)">14</text>
<text x="398.1" y="107" transform="rotate(-90 398.1 107)">36</text>
<text x="404.1" y="107.1" transform="rotate(-90 404.1 107.1)">98</text>
<text x="303.3" y="114.1">18</text>
<text x="397" y="165.6">R12</text>
<text x="116.9" y="168.6">51.5</text>
<text x="214.1" y="168.6" transform="rotate(-90 214.1 168.6)">2</text>
<text x="302.3" y="168.6">147</text>
<text x="24.1" y="178.4" transform="rotate(-90 24.1 178.4)">7</text>
<text x="303" y="176.6">56</text>
<text x="289.8" y="187.5">seen from behind</text>
<text x="187.7" y="272.5">scale 1:2</text>
</g>
<text font-size="3.8" x="292.1" y="284.4">PLA, charcoal</text>
<g font-size="3.4">
<text x="39.4" y="8.2">1</text>
<text x="84.2" y="8.2">2</text>
<text x="134.2" y="8.2">3</text>
<text x="184.1" y="8.2">4</text>
<text x="234.2" y="8.2">5</text>
<text x="284.2" y="8.2">6</text>
<text x="334.2" y="8.2">7</text>
<text x="384.1" y="8.2">8</text>
<text x="16.5" y="30">A</text>
<text x="411.5" y="30">A</text>
<text x="16.5" y="74.2">B</text>
<text x="411.5" y="74.2">B</text>
<text x="16.7" y="124.2">C</text>
<text x="411.7" y="124.2">C</text>
<text x="16.5" y="174.2">D</text>
<text x="411.5" y="174.2">D</text>
<text x="16.7" y="224.2">E</text>
<text x="411.7" y="224.2">E</text>
<text x="16.7" y="268.5">F</text>
<text x="411.7" y="268.5">F</text>
<text x="39.4" y="290.2">1</text>
<text x="84.2" y="290.2">2</text>
<text x="134.2" y="290.2">3</text>
<text x="184.1" y="290.2">4</text>
<text x="234.2" y="290.2">5</text>
<text x="284.2" y="290.2">6</text>
<text x="334.2" y="290.2">7</text>
<text x="384.1" y="290.2">8</text>
</g>
<g font-size="2.4">
<text x="251.5" y="259.6">project</text>
<text x="297.5" y="259.6">title</text>
<text x="251.5" y="277.6">scale</text>
<text x="275.5" y="277.6">material, colour</text>
<text x="333.5" y="277.6">projection</text>
<text x="371.5" y="277.6">sheet</text>
</g>
</svg>
